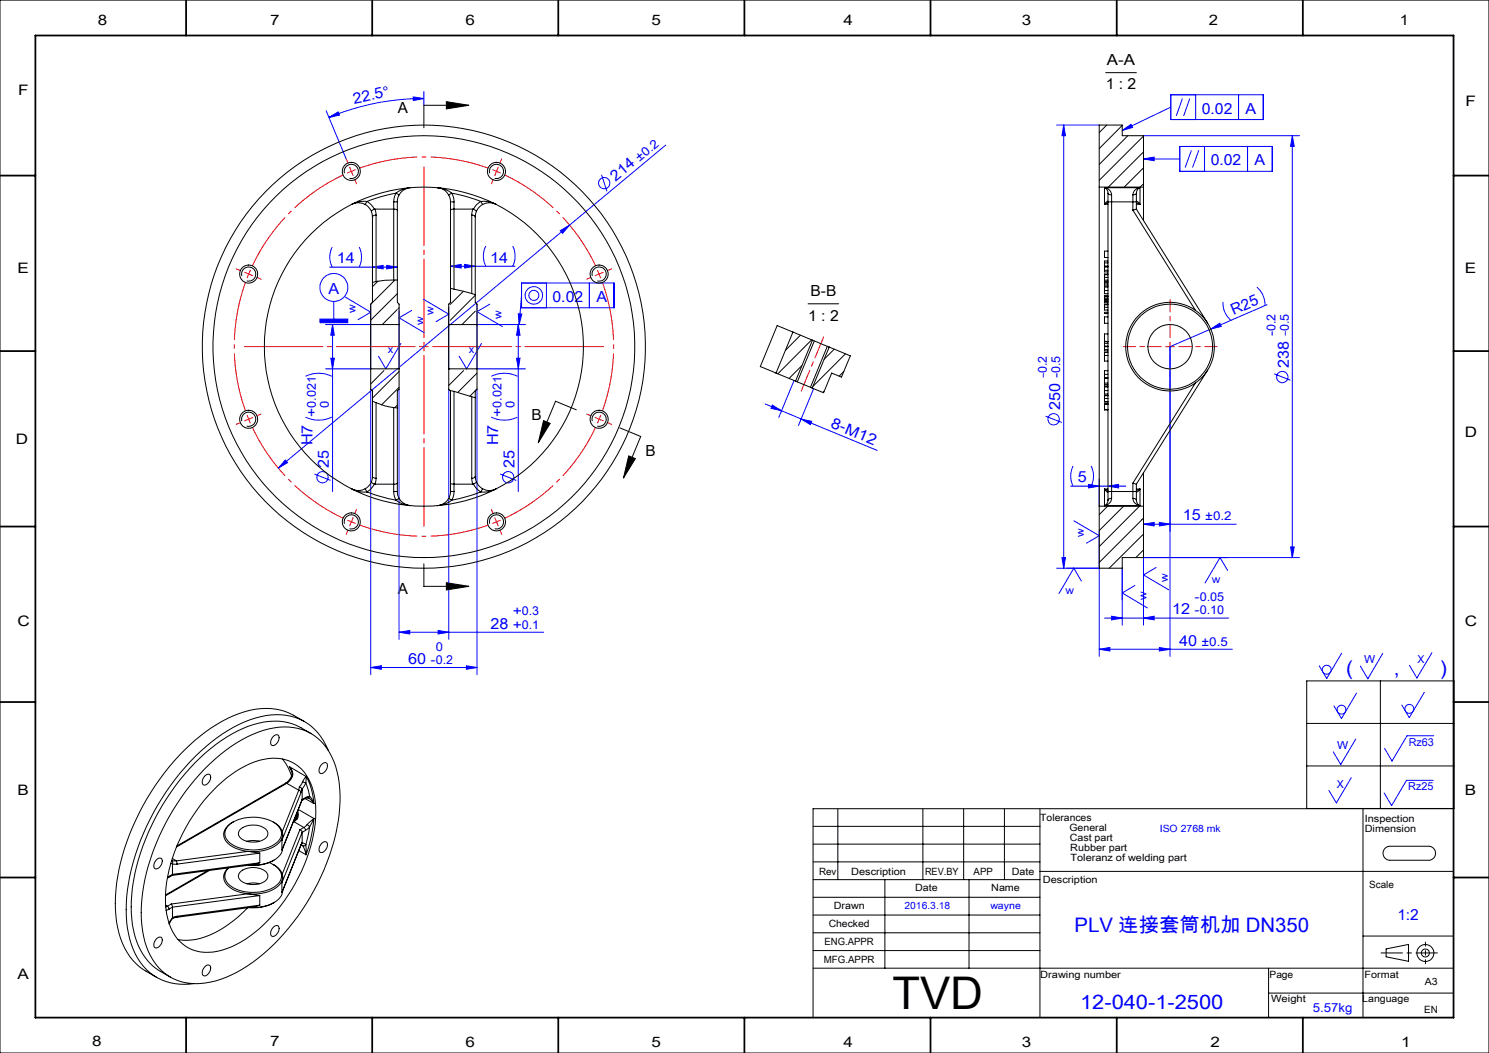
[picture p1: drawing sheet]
<svg xmlns="http://www.w3.org/2000/svg" width="420mm" height="297mm" viewBox="0 0 420 297" stroke-linecap="round" stroke-linejoin="round" font-family="sans-serif">
<g fill="none" stroke="#00f" stroke-width=".28">
<path d="M92 31.3l5.6 13.5M92.8 33.1l2.6-1.5 .3 .9zM116.6 27.3l3 .5-3 .6zM119.6 27.8a68.5 68.5 0 0 0-26.8 5.3M119.6 25.8v3.9M298 35.3h12.1M300 35.3l.5 3h-1zM300 35.3v125M316.5 36.8l2.5-1.7 .5 .8zM322.5 38.3h44M330.2 26.7h26.1v7h-26.1zM330.2 30.2l-13.7 6.6"/>
<path d="M333.5 27.8l-1.7 4.9M335.6 27.8l-1.7 4.9M337.3 26.7v7M349.4 26.7v7M364.5 38.3v119M364.5 38.3l.6 3h-1.1zM169.7 49.3l1.5 4.7M187.8 40.9l-27.1 22.6M322.5 44.8l3-.5v1zM322.5 44.8h10.3M332.8 41.3h26.1v7h-26.1zM336.1 42.4l-1.8 4.9"/>
<path d="M338.1 42.4l-1.7 4.9M339.8 41.3v7M351.9 41.3v7M93 75.3h19.1M93.7 69.7a6.4 6.4 0 0 0 0 5.6M101.3 69.7a6.4 6.4 0 0 1 0 5.6M105.1 75.3l3-.4v.9zM109.1 74.9l3 .4-3 .5zM127.1 75.1h18.2M127.1 75.1l3-.5v1zM131.1 74.6l3 .5-3 .5zM137 69.4a6.4 6.4 0 0 0 0 5.7"/>
<path d="M144.6 69.4a6.4 6.4 0 0 1 0 5.7M147.1 79.8h26.1v7h-26.1zM154.1 79.8v7M158 65l2.7-1.5-2 2.3zM160.7 63.5l-82.2 68.5M166.2 79.8v7M90.2 90h7.9v1h-7.9zM91.8 91.5h12.8M93.8 91.5l.5 3h-1zM93.8 91.5v47.1M94.2 85v5M97.4 83.8l7.2 4.2-3.6 2.2"/>
<path d="M104.6 86v18h-12.8M112.6 87.7v16.3M113.1 96.9l-4.3 7.1-2-3.5M116.1 87.6l-3.5 2 7.1 4.3M119.4 84.4l7.2 4.2-3.6 2.1M126.6 86.6v17.4M134.5 91.5h13.7M134.5 85.9v18.1h13.7M135.8 96.9l-4.2 7.1-2.1-3.5M138.1 85.8l-3.6 2.1 7.2 4.2M146.2 91.5l.5 3h-1zM146.2 91.5v47.1"/>
<path d="M146.2 88.5l1 .1-.8 2.9zM147.1 83.3l-.7 8.2M341.5 92.8l2.6-1.6 .4 .9zM345 85.2a6.3 6.3 0 0 0 2.2 5.2M354.5 81a6.6 6.6 0 0 1 2.3 5.2M357.4 85.9l-27.4 11.9v87.3M86.2 117.6a8.5 8.5 0 0 0 7.4 0M86.2 106.1a8.2 8.2 0 0 1 7.4 0M93.3 101h1l-.5 3zM104.6 109.8v80.5M112.6 109.8v70.5M126.6 109.8v70.5"/>
<path d="M134.5 109.8v80.5M138.6 117.6a8.5 8.5 0 0 0 7.4 0M138.6 106.1a8.2 8.2 0 0 1 7.4 0M145.7 101h1l-.5 3zM215.8 113.9l4.7 1.9M217.8 114.3l2.7 1.5-3-.6zM220.5 115.8l5.5 2.4M224 107.3l-4.3 10.4M226 118.2l3 .6-.4 1zM226 118.2l21.4 8.8M229.5 109.6l-4.3 10.4M294.9 117.4l4.6 1.8"/>
<path d="M359.4 105.4l4.6 1.8M80.5 129.7l.6 .8-2.6 1.5zM88.7 133.7l4.5 1.8M141.1 133.7l4.5 1.8M302 137.1h15.5M302.7 131.4a6.4 6.4 0 0 0 0 5.7M307 136.6l3.1 .5-3.1 .5zM307.8 131.4a6.4 6.4 0 0 1 0 5.7M310.1 135.1v7.7M312.5 137.1l3-.5v1zM299.5 157.3h1l-.5 3zM302.9 146.9l7.2 4.2-3.6 2.1"/>
<path d="M310.1 149.8v35.3M322.5 147.8l3-.4v.9zM322.5 147.8h26.2M327 147.4l3 .4-3 .5zM364 154.3h1.1l-.6 3zM366.5 157.3h-44v19M112.6 178.3l3-.5v1zM112.6 178.3h40.8M123.6 177.8l3 .5-3 .5zM298 160.3h12.1M305 163.9l-2.1-3.6-4.2 7.1M311.5 174.3h35.1"/>
<path d="M313.5 173.8l3 .5-3 .5zM316.5 160.3v16M320.1 165.1l-3.6 2.1 7.2 4.3M322.5 174.3l3-.5v1zM326.1 160.1l-3.6 2.1 7.2 4.2M346.3 160.9l-2.2-3.6-4.2 7.1M104.6 188.3l3-.5v1zM104.6 188.3h29.9M131.6 187.8l2.9 .5-2.9 .5zM310.1 183.1l3-.5v1zM310.1 183.1h37.5M327 182.6l3 .5-3 .5z"/>
<path d="M378.4 184.3l-4.2 7.1-2.1-3.6M382.6 195.5l-4.2 7.2-2.1-3.6M390 184.3l-4.2 7.1-2.1-3.5M401.7 195.3l-4.2 7.1-2.1-3.5M403.9 184.1l-4.2 7.1-2.1-3.5M381.1 219.4l-4.2 7.1-2.1-3.6M382.4 208.5l-4.2 7.1-2.1-3.5M404.4 207.5h-7.5l-4.3 7.2-2-3.6M404.3 220.1h-7.6l-4.2 7.1-2.1-3.5"/>
<circle cx="170.4" cy="51.6" r="1.6"/>
<circle cx="94.2" cy="81.1" r="3.9"/>
<circle cx="150.6" cy="83.3" r="1.41"/>
<circle cx="150.6" cy="83.3" r="2.47"/>
<circle cx="297.2" cy="118.3" r="1.59"/>
<circle cx="361.7" cy="106.3" r="1.6"/>
<circle cx="91" cy="134.6" r="1.6"/>
<circle cx="143.4" cy="134.6" r="1.6"/>
<circle cx="374.2" cy="188.9" r="1.26"/>
<circle cx="397.5" cy="199.9" r="1.26"/>
<circle cx="378.4" cy="200.2" r="1.25"/>
</g>
<g fill="none" stroke="#000" stroke-width=".28">
<path d="M0 0h420v297h-420zM125.9 28.7l6.4 1-6.4 1zM132.3 29.7h-12.7v6.4M311.9 20.5h8.6M97.2 48.9a1.99 1.99 0 0 1 1.7-2.5 1.99 1.99 0 0 1 2.2 2.1 1.99 1.99 0 0 1-2.5 1.8M138.1 48.9a1.99 1.99 0 0 1 1.8-2.5 1.99 1.99 0 0 1 2.1 2.1 1.99 1.99 0 0 1-2.5 1.8M68.2 77.8a2 2 0 0 1 1.8-2.5 2 2 0 0 1 2.1 2.2 2 2 0 0 1-2.5 1.7M167.1 77.8a1.99 1.99 0 0 1 1.7-2.5 1.99 1.99 0 0 1 2.2 2.2 1.99 1.99 0 0 1-2.5 1.7M227.9 85.7h8.7M229.7 96.2l-4.8 11.5M233.4 97.7l-4.8 11.6M68.2 118.8a2 2 0 0 1 1.8-2.5 2 2 0 0 1 2.1 2.1 2 2 0 0 1-2.5 1.8"/>
<path d="M153.3 118.6l1.9 .8-3.4 5.5zM162.6 115.6l-5.9-2.4-4.9 11.7M167.1 118.8a1.99 1.99 0 0 1 1.7-2.5 1.99 1.99 0 0 1 2.2 2.1 1.99 1.99 0 0 1-2.5 1.8M174.8 120.7l5.9 2.4-4.8 11.7M177.3 128.6l1.9 .8-3.3 5.4zM97.2 147.7a2 2 0 0 1 1.8-2.5 2 2 0 0 1 2.1 2.2 2 2 0 0 1-2.5 1.8M119.6 159v6.4h12.7M138.1 147.7a2 2 0 0 1 1.8-2.5 2 2 0 0 1 2.1 2.2 2 2 0 0 1-2.5 1.8M125.9 164.4l6.4 1-6.4 1zM368.6 192h41.5v36h-41.5zM389.4 192v36M368.6 204h41.5"/>
<path d="M368.6 216h41.5M229.3 233.1h64M229.3 238.1h64M236.3 228.1v20M260.3 228.1v20M271.8 228.1v20M283.3 228.1v20M293.3 228.1v58.9M384.5 228.1v58.9M390.8 239.1l1.1-.4h11a1.98 1.98 0 0 1 2 2 1.98 1.98 0 0 1-2 1.9h-10.8a1.98 1.98 0 0 1-1.9-1.3 1.98 1.98 0 0 1 .6-2.2zM410 228.1h-180.7v59M229.3 243.1h64"/>
<path d="M229.3 248.1h64M229.3 253.1h64M229.3 258.1h64M249.6 248.1v25M273.3 248.1v25M293.3 245.8h116.7M229.3 263.1h64M229.3 268.1h64M229.3 273.1h180.7M357.8 273.1v13.9M384.5 264h25.5M391 267.6l6.3-1.2v4.7l-6.3-1.2z"/>
<path d="M357.8 280.1h52.2"/>
<circle cx="402" cy="268.8" r="1.12"/>
<circle cx="402.1" cy="268.8" r="2.4"/>
</g>
<g fill="none" stroke="#f00" stroke-width=".28" stroke-dasharray="30.5 1.3 1.3 1.3" stroke-linecap="butt">
<path d="M99.1 48.3l-1.1 .5M99.1 48.3l1.2-.4M140.1 48.3l-1.2-.4M140.1 48.3l1.1 .5M70.2 77.3l-.5 1.1M70.2 77.3l.4-1.2M70.2 118.2l.4 1.2M70.2 118.2l-.5-1.1M169 118.2l.5-1.1M169 118.2l-.5 1.2M99.1 147.2l1.2 .5M99.1 147.2l-1.1-.5"/>
<path d="M140.1 147.2l1.1-.5M140.1 147.2l-1.2 .5"/>
</g>
<path d="M96.8 49.3a53.5 53.5 0 0 0-25.6 25.7M137.7 47.4a53.5 53.5 0 0 0-36.3 0M69.3 79.6a53.5 53.5 0 0 0 0 36.3M168 75a53.5 53.5 0 0 0-25.7-25.7M169.9 115.9a53.5 53.5 0 0 0 0-36.3M71.2 120.5a53.5 53.5 0 0 0 25.6 25.7M101.4 148.1a53.5 53.5 0 0 0 36.3 0M142.3 146.2a53.5 53.5 0 0 0 25.7-25.7" fill="none" stroke="#f00" stroke-width=".28" stroke-dasharray="30.5 1.3 1.3 1.3" stroke-dashoffset="13.9" stroke-linecap="butt"/>
<path d="M168.5 76.2l.5 1.1M169 77.3l.5 1.2M169 77.3l-1.1 .5M170.1 76.8l-1.1 .5M328.8 97.8h2.5M330 96.5v2.5" fill="none" stroke="#f00" stroke-width=".28"/>
<g fill="none" stroke="#f00" stroke-width=".28" stroke-dasharray="30.5 1.3 1.3 1.3">
<path d="M98.2 46l-.5-1.2M99.1 48.3l-.5-1.1M99.1 48.3l.5 1.2M100.1 50.6l.5 1.2M139.1 50.6l-.5 1.2M140.1 48.3l.4-1.1M140.1 48.3l-.5 1.2M141 46l.5-1.2M67.8 76.3l-1.2-.5M70.2 77.3l-1.2-.5M70.2 77.3l1.1 .5M72.5 78.2l1.2 .5"/>
<path d="M166.7 78.2l-1.2 .5M171.3 76.3l1.2-.5M119.6 97.8h-1.3M119.6 97.8v1.2M119.6 97.8h1.2M119.6 97.8v-1.3M67.8 119.2l-1.2 .5M70.2 118.2l-1.2 .5M70.2 118.2l1.1-.4M72.5 117.3l1.2-.5M166.7 117.3l-1.2-.5M169 118.2l1.2 .5"/>
<path d="M169 118.2l-1.1-.4M171.3 119.2l1.2 .5M98.2 149.5l-.5 1.2M99.1 147.2l-.5 1.1M99.1 147.2l.5-1.2M100.1 144.9l.5-1.2M139.1 144.9l-.5-1.2M140.1 147.2l.4 1.1M140.1 147.2l-.5-1.2M141 149.5l.5 1.2"/>
</g>
<path d="M117.1 97.8h-48.2M119.6 95.3v-48.2M122.1 97.8h48.2M119.6 100.3v48.1" fill="none" stroke="#f00" stroke-width=".28" stroke-dasharray="30.5 1.3 1.3 1.3" stroke-dashoffset="8.3"/>
<path d="M327.6 97.8h-10.8M330.1 95.3v-10.8M332.6 97.8h10.7M330.1 100.3v10.7" fill="none" stroke="#f00" stroke-width=".28" stroke-dasharray="30.5 1.3 1.3 1.3" stroke-dashoffset="27"/>
<path d="M232.3 95.1l-6.3 15.2" fill="none" stroke="#f00" stroke-width=".28" stroke-dasharray="30.5 1.3 1.3 1.3" stroke-dashoffset="24.1"/>
<path d="M389.6 268.8h15.9" fill="none" stroke="#000" stroke-width=".28" stroke-dasharray="30.5 1.3 1.3 1.3" stroke-dashoffset="24.4"/>
<path d="M402.1 265.7v6.1" fill="none" stroke="#000" stroke-width=".28" stroke-dasharray="30.5 1.3 1.3 1.3" stroke-dashoffset="29.3"/>
<g fill="none" stroke="#000" stroke-width=".5">
<path d="M10 10h400v277h-400zM52.5 0v10M105 0v10M157.5 0v10M210 0v10M262.5 0v10M315 0v10M367.5 0v10M0 49.5h10M410 49.5h10M0 99h10M410 99h10"/>
<path d="M0 148.5h10M410 148.5h10M0 198h10M410 198h10M0 247.5h10M410 247.5h10M52.5 287v10M105 287v10M157.5 287v10M210 287v10M262.5 287v10M315 287v10"/>
<path d="M367.5 287v10"/>
</g>
<path d="M146.2 88.5l1 .1-.8 2.9zM90.2 90h7.9v1h-7.9z" fill="#00f"/>
<g fill="#000">
<path d="M125.9 28.7l6.4 1-6.4 1zM125.9 164.4l6.4 1-6.4 1z"/>
<path d="M177.3 128.6l1.9 .8-3.3 5.4zM153.3 118.6l1.9 .8-3.4 5.5z"/>
</g>
<g fill="#00f">
<path d="M341.5 92.8l2.6-1.6 .4 .9z"/>
<path d="M316.5 36.8l2.5-1.7 .5 .8zM322.5 44.8l3-.5v1z"/>
<path d="M116.6 27.3l3 .5-3 .6zM92.8 33.1l2.6-1.5 .3 .9z"/>
<path d="M310.1 183.1l3-.5v1zM327 182.6l3 .5-3 .5z"/>
<path d="M322.5 147.8l3-.4v.9zM327 147.4l3 .4-3 .5zM313.5 173.8l3 .5-3 .5zM322.5 174.3l3-.5v1z"/>
<path d="M105.1 75.3l3-.4v.9zM109.1 74.9l3 .4-3 .5zM127.1 75.1l3-.5v1zM131.1 74.6l3 .5-3 .5z"/>
<path d="M307 136.6l3.1 .5-3.1 .5zM312.5 137.1l3-.5v1z"/>
<path d="M112.6 178.3l3-.5v1zM123.6 177.8l3 .5-3 .5z"/>
<path d="M104.6 188.3l3-.5v1zM131.6 187.8l2.9 .5-2.9 .5z"/>
<path d="M80.5 129.7l-2 2.3 2.6-1.5zM158 65l.7 .8 2-2.3z"/>
<path d="M364 154.3h1.1l-.6 3zM364.5 38.3l.6 3h-1.1z"/>
<path d="M300 35.3l.5 3h-1zM299.5 157.3h1l-.5 3z"/>
<path d="M93.8 91.5l.5 3h-1zM93.3 101h1l-.5 3zM146.2 91.5l.5 3h-1zM145.7 101h1l-.5 3z"/>
<path d="M217.8 114.3l2.7 1.5-3-.6zM226 118.2l3 .6-.4 1z"/>
</g>
<g fill="none" stroke="#000" stroke-width=".28">
<path d="M312.2 35.3l-2.1 2.1M316.5 35.4l-6.4 6.5M318.1 38.3l-8 8.1M322.5 38.4l-12.4 12.5M103 57.7l.8 .6 1 1.4M103.5 56.8a7.2 7.2 0 0 0-4.2 .8 4 4 0 0 1 3.7 .1M103.5 56.8l-.5 .9M103.5 56.8a4.9 4.9 0 0 1 2.1 2.2M104.8 59.7l.3 1.5M105.6 59l-.8 .7M105.8 59l.3 1.7M105.8 59h5.5l.8 .3"/>
<path d="M105.8 59h-.2M111.1 56.9h1M111.1 56.9v22.1M111.7 54.5l.9 .5M111.7 54.5a40.7 40.7 0 0 0-8.2 2.3M111.7 54.5l-.4 .8-.2 1.6M112.1 56.9v28.4l.5 .5v5.7M112.6 55l-.4 .9-.1 1M115 53.1l-1.6 .4-1.7 1M115.7 52.9l-1.8 .7-1.3 1.4M126.5 55l.6 1.9M127.1 56.9h1"/>
<path d="M127.1 56.9v28.4l-.5 .5v5.7M127.4 54.5a7.1 7.1 0 0 0-4-1.6 3.9 3.9 0 0 1 3.1 2.1M127.4 54.5l-.9 .5M127.4 54.5a41.9 41.9 0 0 1 8.2 2.3M127.4 54.5l.5 1.2 .2 1.2M128.1 56.9v24.7M133.3 59l-.2 1.7M133.3 59h-5.4l-.8 .3M133.3 59h.3M133.6 59l.8 .7M134.4 59.7l-.3 1.5M135.6 56.8l.5 .9"/>
<path d="M135.6 56.8a7.3 7.3 0 0 1 4.3 .8 4 4 0 0 0-3.8 .1M135.6 56.8a4.5 4.5 0 0 0-2 2.2M136.1 57.7a4 4 0 0 0-1.7 2M310.1 52.8v90M310.1 52.8v-17.5h6.4v3h6v14.5M310.1 52.8h12.4M311.5 52.9v4.7M311.5 52.9a2.19 2.19 0 0 1 2 2.1M311.5 52.9l.7 .6 .3 1M311.5 52.9h10.1M311.5 57.6h1M312.5 54.5l.5 .4 .5 .1"/>
<path d="M312.5 56.8a.95 .95 0 0 0-1 .8M312.5 54.5v2.4M312.5 56.9h1M312.5 57.2l-1 .4M312.5 56.9v81.7M313.5 55v1.9M313.5 56.9h6M313.5 56.9v81.7M319.5 55v1.9M319.5 56.9h1M319.5 59.3l17.7 28.2M319.5 56.9v2.4"/>
<path d="M320.5 54.5l-.4 .4-.6 .1M320.5 56.8l.6 .2 .5 .6M320.5 54.5v2.4M320.5 59l-1 .3M320.5 57.2l1.1 .4M320.5 59l20.1 32.2M320.5 56.9v2.1M320.5 57.6h1.1M321.6 52.9v4.7M321.6 52.9l-.5 .1a2.21 2.21 0 0 0-1.6 2M321.6 52.9l-.3 .1a1.7 1.7 0 0 0-.8 1.5M322.5 52.8v9.4"/>
<path d="M322.5 42.9l-9.9 9.9M322.5 47.3l-5.4 5.5M322.5 51.9l-.9 .9M105.1 61.2v24.1l-.5 .5M106.1 60.7l-.9 .2-.1 .3M106.1 60.7v18.7M106.1 79.4l-1 .3M106.6 79.3l-1.5 1.6M111.1 79l-2.6 .1-2.4 .3M111.1 79h1M111.4 79l-6.8 6.8M133.1 60.7a.83 .83 0 0 1 1 .5"/>
<path d="M133.1 60.7v22.1M134.1 61.2v24.1l.4 .5v5.7M311.5 78.2v.8h1M311.5 75.2v.1M311.5 75v.2M311.5 75.2h.1M311.5 75.3v1.4h1M311.5 76.2h1M311.5 75.3h1M311.5 75h1M311.5 74.2h1M311.5 79.7h1"/>
<path d="M311.5 78.2h1M311.5 75.2h1M312.5 77.5h-1v.7M312.5 77.3l-1 .1M312.5 70.8h-1v1.8h1M312.5 73.6h-1v1.4M312.5 79.4h-1v1.2h1M104.6 91.5v12.5M104.6 85.8v5.7M104.6 91.5h8M112 87.3l-4.2 4.2M112.1 82.8l-7.5 7.5"/>
<path d="M112.6 91.5v12.5M112.6 86.8l-.3 .3M126.6 91.5v12.5M126.6 91.5h7.9M127.1 81.3l1 .3M128.1 81.6l5 1.2M130.7 82.2l-3.7 3.7M133.1 82.8l1 .3M134.1 83.3l-7.1 7M134.1 87.8l-3.8 3.7M134.5 91.5v12.5M223.7 93.7l-4.5-1.9-4.7 11.6 4.4 1.8"/>
<path d="M223.7 93.7l-4.8 11.5M223.7 93.7l5.5 2.3M225.8 94.5l-4.2 4.3M229 95.8l-9.6 9.6M229.2 96l4.7 1.9M229.2 96l-4.8 11.5M233.9 97.9l6 2.5-2.6 6-2.7-1.2-2.3 5.6-3.2-1.3M233.9 97.9l-4.8 11.6M235.3 98.5l-2.9 2.8M238.5 99.8l-9.2 9.2M311.5 85v.3h1M311.5 84.3v.2h1"/>
<path d="M311.5 83.7v.6M311.5 86.7v.8h1M311.5 81.9v.9h1M311.5 97.7v.1M311.5 97.6v.1M311.5 97.7h.1M311.5 85.1v.1M311.5 97.8v1.2h1M311.5 85h1M311.5 96.8h1M311.5 98.6h1M311.5 97.8h1"/>
<path d="M311.5 97.6h1M311.5 80.1h1M311.5 81.9h1M311.5 84.3h1M311.5 83.7h1M311.5 86.7h1M311.5 97.7h1M312.5 84.8h-1v.2M312.5 81h-1v.9M312.5 86h-1v.7M312.5 85.8l-1 .1M312.5 83.3h-1v.4"/>
<path d="M312.5 88.1h-1v.3h1M312.5 89.4h-1v1.8h1M312.5 94.2h-1v2.1h1M312.5 96.4h-1v1.2M312.5 99.4h-1v.9M337.2 87.5a12.5 12.5 0 0 1 0 20.5M337.2 87.5a12.5 12.5 0 0 0-19.7 10.3 12.5 12.5 0 0 0 19.7 10.2M104.6 104v5.8l.5 .5v24.1M104.6 104h8M105.1 113.1l1 .5M106.1 113.6v21.3M106.1 113.6l2.4 .9 2.6 .5"/>
<path d="M108.3 104.5l-3.7 3.8M111.1 115v23.6M111.1 115h1M112.1 114.3l-.8 .7M112.6 104v5.8l-.5 .5v28.3M112.6 104.8l-7.5 7.5M112.6 109.3l-5 4.9M126.6 104v5.8l.5 .5M126.6 104h7.9M126.8 104l-.2 .2M126.9 110.1l.2 .1M127.1 110.2v28.4"/>
<path d="M127.1 110.2l1 .2M128.1 110.4v28.2M128.1 110.4l5 1.5M130.8 104.5l-4.2 4.2M133.1 111.9v23M133.1 111.9l1 .3M134.5 104v5.8l-.4 .5v24.1M134.5 105.2l-5.4 5.5M134.5 109.7l-2 2.1M218.9 105.2l5.5 2.3M224.4 107.5l4.7 2M226.2 103.1l-3.6 3.6"/>
<path d="M232.5 110.3l-.4 .4M238 104.8l-1.3 1.3M311.5 112.4v.9h1M311.5 105.6v.9h1M311.5 110.2v.9h1M311.5 100.3v1.5h1M311.5 115.5l1 .1M311.5 111.5h.1M311.5 108.1v.8h1M311.5 113.3l1 .1M311.5 112.4h1M311.5 105.6h1"/>
<path d="M311.5 110.2h1M311.5 108.1h1M311.5 108.5h1M311.5 100.3h1M311.5 115.5h1M311.5 114h1M311.5 111.5h1M311.5 113.9h1M312.5 111.6h-1v.8M312.5 104.6h-1v1M312.5 109.1h-1v1.1M312.5 106.7h-1v1.4"/>
<path d="M312.5 113.9h-1v1.6M337.2 108l-17.7 28.3M340.6 104.4l-20.1 32.2M103 137.9l.5 .8M103 137.9a4 4 0 0 1-3.7 0 6.9 6.9 0 0 0 4.2 .8M103.5 138.7l3 1.1 5.2 1.3M104.8 135.9l.8 .6M104.8 135.9l-1 1.4-.8 .6M105.1 134.4l.1 .3 .9 .2M105.1 134.4l-.3 1.5M105.6 136.5a5.3 5.3 0 0 1-2.1 2.2M105.6 136.5l.2 .1"/>
<path d="M106.1 134.9l-.3 1.7M111.1 138.6l.2 1.6 .4 .9M111.1 138.6h1M112.1 136.3l-.7 .3h-5.6M112.1 138.6l.1 1 .4 1M127.1 136.3l.6 .3h5.6M127.1 138.6h1M127.1 138.6l-.6 2M128.1 138.6l-.2 1.3-.5 1.2M133.1 134.9l.2 1.7M133.6 136.5a4.8 4.8 0 0 0 2 2.2M133.6 136.5l-.3 .1"/>
<path d="M134.1 134.4l-.3 .3-.7 .2M134.1 134.4l.3 1.5M134.4 135.9l-.8 .6M134.4 135.9a4 4 0 0 0 1.7 2M135.6 138.7l-3 1.1-5.2 1.3M136.1 137.9l-.5 .8M136.1 137.9a4 4 0 0 0 3.8 0 7 7 0 0 1-4.3 .8M311.5 137.9v4.7M311.5 137.9a.94 .94 0 0 0 1 .8M311.5 137.9l1 .4M311.5 137.9h1M312.5 138.6v2.5"/>
<path d="M312.5 138.6h1M313.5 138.6v2M313.5 138.6h6M319.5 138.6v2M319.5 138.6h1M319.5 136.3l1 .3M319.5 136.3v2.3M320.5 138.6v2.5M320.5 136.6v2M320.5 137.9h1.1M321.6 137.9v4.7M321.6 137.9l-.7 .8h-.4"/>
<path d="M321.6 137.9l-1.1 .4M322.5 133.4v9.4M112.6 140.6l1.3 1.4 1.8 .6a7.1 7.1 0 0 1-4-1.5M112.6 140.6l-.9 .5M126.5 140.6l.9 .5M126.5 140.6a4 4 0 0 1-3.1 2 7.1 7.1 0 0 0 4-1.5M310.1 142.8v17.5h6.4v-3h6v-14.5M310.1 142.8h12.4M311.5 142.6h10.1M312.4 142.8l-2.3 2.4M312.5 141.1a1.63 1.63 0 0 1-1 1.5M313.5 140.6a2.27 2.27 0 0 1-2 2"/>
<path d="M313.5 140.6h-.5l-.5 .5M316.9 142.8l-6.8 6.8M319.5 140.6a2.27 2.27 0 0 0 2.1 2M319.5 140.6l.8 .1 .2 .4M320.5 141.1a1.64 1.64 0 0 0 1.1 1.5M321.4 142.8l-11.3 11.4M322.1 146.6l-12 12M322.5 150.6l-9.6 9.7M322.5 155.1l-2.1 2.2M322.5 146.2l-.4 .4M57.7 216.8a38.1 38.1 0 0 1 19.6-11.5 14.5 14.5 0 0 1 16.9 9.5 36.5 36.5 0 0 1 0 22.5 64 64 0 0 1-24.4 35.1 25.6 25.6 0 0 1-16.2 5 14.3 14.3 0 0 1-12.3-10.4 39.6 39.6 0 0 1 1.2-24.8 66.9 66.9 0 0 1 15.2-25.4zM57.8 218.8a.87 .87 0 0 1 1.2-.4 .87 .87 0 0 1 .4 1.2 1.81 1.81 0 0 1-2.1 1.7l-.3-.5 .1-.8z"/>
<path d="M77.1 207.7a.87 .87 0 0 1 1.2-.4 .87 .87 0 0 1 .4 1.2 1.77 1.77 0 0 1-2.1 1.7l-.3-.5 .1-.9zM79.6 214.1l1.6 2.2 1 2.6M81.6 216.2v.1a2.56 2.56 0 0 1 .9 2.6M81.6 216.2l.8 1.6M81.6 216.2l.5 .8M81.6 216.2l4.7 2.8M82.1 216.9l.3 1-.1 .7M82.3 218.6l-.6 1.2-1.2 1.1M82.3 218.6l.2 .3M82.5 218.9a3.9 3.9 0 0 1-1.6 2M85.9 203.5a18.4 18.4 0 0 0-18.4-2.2 50.3 50.3 0 0 0-22.5 18.5 64.5 64.5 0 0 0-12.4 33.2 27.2 27.2 0 0 0 4 16.8 18.6 18.6 0 0 0 7.6 5.9M86.3 219a17.9 17.9 0 0 1 2.2 7.7"/>
<path d="M86.3 219l-.9 1.5M86.3 219v1.8M87.7 206.9a17 17 0 0 0-16.2-2.5 45.1 45.1 0 0 0-20.7 15.5 62.7 62.7 0 0 0-13.8 34.1 25.4 25.4 0 0 0 4.1 16.3 17.3 17.3 0 0 0 6.9 5.3M90.8 215.6a.87 .87 0 0 1 1.2-.5 .87 .87 0 0 1 .3 1.3 1.75 1.75 0 0 1-2.1 1.6l-.2-.5 .1-.8zM92.6 211.7a15.4 15.4 0 0 0-19-9.6 42.6 42.6 0 0 0-21.4 14.4 67 67 0 0 0-16.5 36.4 28.1 28.1 0 0 0 4 18.6 15 15 0 0 0 15 5.9M61.3 221.7a25.7 25.7 0 0 1 15.6-7.8 11.2 11.2 0 0 1 11.5 9.4 35.3 35.3 0 0 1-3.3 22.4 44.3 44.3 0 0 1-18.6 20.7 14.7 14.7 0 0 1-13.2 1.1 12.8 12.8 0 0 1-6.3-9.7 38.9 38.9 0 0 1 5.4-24.4 49.4 49.4 0 0 1 8.9-11.7zM64.6 232.8a11.5 11.5 0 0 1 13.8 .1 3.2 3.2 0 0 1-1 5.3 11.8 11.8 0 0 1-12.7-.6 3 3 0 0 1-.1-4.8zM65.8 231.8a3.7 3.7 0 0 0-2 5.6 9.2 9.2 0 0 0 6.2 2.7M67.7 234.1a5.7 5.7 0 0 1 7.7 .2 2.09 2.09 0 0 1-1.9 2.9 5.5 5.5 0 0 1-6.2-1.5 1.63 1.63 0 0 1 .4-1.6zM69.6 237.3l1.7-.2 1.9 .2M73 237.2l-.3 .2M77.1 231.8l.2 .2a4.8 4.8 0 0 1 2.3 2.6"/>
<path d="M79.5 237v2.7M79.6 234.6a3.7 3.7 0 0 1-2.3 4.2 12.4 12.4 0 0 1-7.3 1.3M79.7 239.5l-.2 .2M79.7 235.4l-.2 1.6M79.7 239.3a4.9 4.9 0 0 1-4 4l-2.7 .6-2.4 .1M80.5 220.9h.4M80.5 220.9l-30.6 17.7M80.9 220.9l3.4 2M80.9 220.9l-31.1 18M82.8 231.7l.1 .1M82.9 231.8l2.8 1.6M82.9 231.8h-.2"/>
<path d="M83.5 230.9l-.6 .6M83.5 230.9l.3 .1M83.7 229.3l-.2 1.6M83.8 231l-.9 .8M83.9 228.9v1.2l-.4 .8M84 228.7l.2 1-.4 1.3M84.1 228.3l4.4 2.6M84.3 222.9l.4 .2 .2 .4M84.3 222.9l-4.7 11.7M84.3 239.9l2 1.2M84.4 222l-.1 .9M84.4 222l.8 .5"/>
<path d="M84.6 234l.5 .3 .1 .5M84.6 234l-5 12.5M84.9 238.2l-5.4 13.5M84.9 223.5l-5.4 13.5M85.1 238.2l.3 .3M85.2 237.8l-.3 .6v-.2M85.2 237.8h.5l.6 .5M85.2 222.5v.1M85.2 222.6l-.3 .9M85.2 225.5v.2M85.2 237.6l-.3 .6M85.2 225.5l-5.7 14.2"/>
<path d="M85.2 222.6v2.9M85.2 234.8v2.8M85.2 234.8l-5.7 14.2M85.2 237.6v.2M85.4 220.5l-1 1.5M85.4 220.5l.9 .3M85.4 238.5l.9 2.6M85.7 233.4l.5 .8M85.7 233.4l-1.1 .6M86 225.2l-.8 .6M86.1 225.2l2.4 1.5M86.2 225l-.2 .2"/>
<path d="M86.2 225l-1 .5M86.2 234.2l-1 .6M86.3 220.8l1 3.8M86.3 220.8l-1.1 1.7M86.3 238.3v2.8M86.3 238.3l-.5 .3-.4-.1M86.6 232.6l-.9 .8M86.6 232.6l.7 .6M86.8 225l-.8 .2M86.8 225l.8 .5 .9 1.2M87.3 224.6l.7 .8 .5 1.3M87.3 224.6l-1.1 .4"/>
<path d="M87.3 233.2l-1 5.1M87.3 233.2l-1.1 1M87.3 224.6l-.5 .4M88.5 230.9a40.5 40.5 0 0 1-2.2 10.2M88.5 230.9l-1.2 2.3M88.5 230.9l-1.9 1.7M90.8 237.8a.88 .88 0 0 1 1.2-.4 .88 .88 0 0 1 .3 1.3 1.75 1.75 0 0 1-2.1 1.6l-.2-.5 .1-.8zM44.2 242.5a.87 .87 0 0 1 1.1-.5 .87 .87 0 0 1 .4 1.2 1.77 1.77 0 0 1-2.1 1.8l-.2-.6 .1-.8zM46.7 255.3l.5 .3M47.2 255.6l.5 .8M47.2 255.6l-.4 .2M47.6 247.5l-.4 .2"/>
<path d="M47.7 247.2l-.5 .3M47.7 247.2l-.1 .3M47.7 256.4l-.9 .3M48.2 243.6h.5M48.3 255l.3 .9M48.3 255l-1.1 .6M48.4 242.7h.1M48.5 242.7l1.3 .1M48.5 242.7l.2 .9M48.5 246.9l-.9 .6M48.6 242.1l1.2 .7M48.6 243.7h1.3"/>
<path d="M48.6 246.6l-.1 .3M48.6 243.7v2.9M48.6 255.9v2.9M48.6 246.6l-.9 .6M48.6 255.9l-.9 .5M48.6 258.8l.1 .1M48.7 258.9l-.9 1.7M48.7 258.9l-1 1.5M48.7 243.6l-.1 .1M49.8 242.8l.1 .9M49.9 258.7l-1.2 .3M49.9 258.4l-1.3 .4"/>
<path d="M49.9 258.4v.3M58.6 245.6l-11.9 6.8M59.1 245.5l-12.4 7.2M64.3 244.8a3.2 3.2 0 0 0 .6 5.5l2.2 1.2 2.9 .6M67.7 246.1a5.6 5.6 0 0 1 7.7 .2 2.07 2.07 0 0 1-1.9 2.9 5.5 5.5 0 0 1-6.2-1.6 1.55 1.55 0 0 1 .4-1.5zM69.6 249.3l1.7-.3 1.9 .3M69.8 256a28.6 28.6 0 0 1-15.6 9.1l-2.4 .1-1.6-.2M70 240.1l3.3 .5M70 252.1l3.3 .5M70 240.1l-20.2 2.7M70 252.1l-21.7 2.9M71.2 243.9l-22.7 3"/>
<path d="M73.3 243.3l-2.1 .6M73.3 255.3l-2 .6-21.4 2.8M73.3 240.6v2.7M73.3 252.6v2.7M73.3 243.3l-24.7 3.3M73.3 240.6l-23.4 3.1M73.3 252.6l-24.7 3.3M73.3 255.3l-23.4 3.1M75.9 243.3a4.6 4.6 0 0 1 3.5 4.3 6 6 0 0 1-5.2 3.8 10.8 10.8 0 0 1-10-2.3 2.99 2.99 0 0 1 .3-4.3M77.1 243.8l1.5 1.1 1 1.6M77.3 242.6a11.8 11.8 0 0 1-7.1 1.4M77.3 254.6a11.8 11.8 0 0 1-7.1 1.4"/>
<path d="M79.5 249v2.7M79.6 246.5a3.7 3.7 0 0 1-2.3 4.3 12.4 12.4 0 0 1-7.3 1.3M79.7 251.5l-.2 .2M79.7 251.3a4.6 4.6 0 0 1-3.1 3.6l-2.7 .9-3.3 .2M79.7 247.4l-.2 1.6M44.2 264.8a.87 .87 0 0 1 1.2-.5 .87 .87 0 0 1 .3 1.2 1.77 1.77 0 0 1-2.1 1.8l-.2-.6 .1-.8zM47.8 260.6h-.1M57.8 272.6a.88 .88 0 0 1 1.2-.4 .88 .88 0 0 1 .4 1.2 1.75 1.75 0 0 1-2.1 1.7l-.3-.5 .1-.8zM77.1 261.5a.87 .87 0 0 1 1.2-.4 .87 .87 0 0 1 .4 1.2 1.72 1.72 0 0 1-2.1 1.7l-.3-.5 .1-.9z"/>
<circle cx="99.1" cy="48.3" r="2.55"/>
<circle cx="140" cy="48.3" r="2.56"/>
<circle cx="70.1" cy="77.3" r="2.55"/>
<circle cx="169" cy="77.3" r="2.55"/>
<circle cx="119.6" cy="97.8" r="62.5"/>
<circle cx="119.6" cy="97.8" r="45"/>
<circle cx="119.6" cy="97.8" r="59.5"/>
<circle cx="330" cy="97.8" r="6.3"/>
<circle cx="330" cy="97.8" r="12"/>
<circle cx="70.1" cy="118.3" r="2.55"/>
<circle cx="169" cy="118.3" r="2.55"/>
<circle cx="99.1" cy="147.2" r="2.54"/>
<circle cx="140" cy="147.2" r="2.55"/>
</g>
<text font-size="12.7" x="251.7" y="284.5">TVD</text>
<g font-size="5.6" fill="#00f">
<text x="379.7" y="190.3">(</text>
<text x="393.2" y="190.3">,</text>
<text x="406.3" y="190.3">)</text>
<text x="303.1" y="262.9">PLV 连接套筒机加 DN350</text>
<text x="304.7" y="284.7">12-040-1-2500</text>
</g>
<g font-size="4.3">
<text x="312.2" y="18.3">A-A</text>
<text x="311.9" y="25.2">1 : 2</text>
<text x="112.2" y="32">A</text>
<text x="228.6" y="83.5">B-B</text>
<text x="228" y="90.4">1 : 2</text>
<text x="149.9" y="118.4">B</text>
<text x="182.1" y="128.7">B</text>
<text x="112.2" y="167.7">A</text>
</g>
<g font-size="4.3" fill="#00f">
<text x="99.9" y="29.3" transform="rotate(-12 99.9 29.3)">22.5°</text>
<text x="339" y="32">0.02</text>
<text x="351.4" y="32">A</text>
<text x="341.5" y="46.6">0.02</text>
<text x="353.9" y="46.6">A</text>
<text x="173.6" y="51.3" transform="rotate(-40 173.6 51.3)">214</text>
<text x="95" y="74.3">14</text>
<text x="138.3" y="74">14</text>
<text x="92.7" y="82.9">A</text>
<text x="155.9" y="85.1">0.02</text>
<text x="168.2" y="85.1">A</text>
<text x="348" y="88.9" transform="rotate(-23 348 88.9)">R25</text>
<text x="363.5" y="103.7" transform="rotate(-90 363.5 103.7)">238</text>
<text x="299" y="115.6" transform="rotate(-90 299 115.6)">250</text>
<text x="88.2" y="125.6" transform="rotate(-90 88.2 125.6)">H7</text>
<text x="140.6" y="125.6" transform="rotate(-90 140.6 125.6)">H7</text>
<text x="234.1" y="120.4" transform="rotate(23 234.1 120.4)">8-M12</text>
<text x="92.8" y="132" transform="rotate(-90 92.8 132)">25</text>
<text x="145.2" y="132" transform="rotate(-90 145.2 132)">25</text>
<text x="304" y="136.1">5</text>
<text x="333.6" y="146.8">15</text>
<text x="330.6" y="173.3">12</text>
<text x="138.3" y="177.3">28</text>
<text x="332.6" y="182.1">40</text>
<text x="115.1" y="187.2">60</text>
<text x="394.1" y="259.4">1:2</text>
</g>
<g font-size="4.1">
<text x="27.6" y="7">8</text>
<text x="76.2" y="7">7</text>
<text x="131.3" y="7">6</text>
<text x="183.8" y="7">5</text>
<text x="237.9" y="7">4</text>
<text x="288.3" y="7">3</text>
<text x="340.9" y="7">2</text>
<text x="394.8" y="7">1</text>
<text x="5.1" y="26.7">F</text>
<text x="413.4" y="30">F</text>
<text x="4.9" y="77">E</text>
<text x="413.2" y="77">E</text>
<text x="4.4" y="125.3">D</text>
<text x="413.2" y="123.3">D</text>
<text x="4.9" y="176.5">C</text>
<text x="413.2" y="176.5">C</text>
<text x="4.9" y="224.3">B</text>
<text x="413.2" y="224.3">B</text>
<text x="4.9" y="276.1">A</text>
<text x="26" y="295.1">8</text>
<text x="76.2" y="295.1">7</text>
<text x="131.3" y="295.3">6</text>
<text x="183.8" y="295.3">5</text>
<text x="237.9" y="295.3">4</text>
<text x="288.3" y="295.3">3</text>
<text x="341.5" y="295.3">2</text>
<text x="395.2" y="295.3">1</text>
</g>
<text font-size="3.5" fill="#00f" x="370.3" y="285.3">5.57kg</text>
<g font-size="3.4" fill="#00f">
<text x="180.4" y="45.6" transform="rotate(-40 180.4 45.6)">±0.2</text>
<text x="359.8" y="94.8" transform="rotate(-90 359.8 94.8)">-0.2</text>
<text x="363.5" y="94.8" transform="rotate(-90 363.5 94.8)">-0.5</text>
<text x="295.3" y="106.8" transform="rotate(-90 295.3 106.8)">-0.2</text>
<text x="299" y="106.8" transform="rotate(-90 299 106.8)">-0.5</text>
<text x="89.1" y="117.6" transform="rotate(-90 89.1 117.6)">+0.021</text>
<text x="92.8" y="115.1" transform="rotate(-90 92.8 115.1)">0</text>
<text x="141.5" y="117.6" transform="rotate(-90 141.5 117.6)">+0.021</text>
<text x="145.2" y="115.1" transform="rotate(-90 145.2 115.1)">0</text>
<text x="340" y="146.8">±0.2</text>
<text x="144.7" y="173.6">+0.3</text>
<text x="336.9" y="169.6">-0.05</text>
<text x="336.9" y="173.3">-0.10</text>
<text x="144.7" y="177.3">+0.1</text>
<text x="122.9" y="183.5">0</text>
<text x="338.9" y="182.1">±0.5</text>
<text x="121.4" y="187.2">-0.2</text>
</g>
<g font-size="3.1" fill="#00f">
<text x="100.3" y="88.4" transform="rotate(-90 100.3 88.4)">w</text>
<text x="122.3" y="88.9" transform="rotate(-90 122.3 88.9)">w</text>
<text x="141.4" y="90" transform="rotate(-90 141.4 90)">w</text>
<text x="119.4" y="91.7" transform="rotate(-90 119.4 91.7)">w</text>
<text x="109.4" y="99.7">x</text>
<text x="132.2" y="99.7">x</text>
<text x="305.8" y="151.4" transform="rotate(-90 305.8 151.4)">w</text>
<text x="300.6" y="167.5">w</text>
<text x="329.4" y="164.3" transform="rotate(-90 329.4 164.3)">w</text>
<text x="341.8" y="164.5">w</text>
<text x="323.4" y="169.3" transform="rotate(-90 323.4 169.3)">w</text>
<text x="384.8" y="187.1">W</text>
<text x="399.9" y="186.9">X</text>
<text x="377.2" y="211.3">W</text>
<text x="397.4" y="210.4">Rz63</text>
<text x="377.1" y="222.2">X</text>
<text x="397.2" y="222.9">Rz25</text>
</g>
<g font-size="2.8">
<text x="293.4" y="231.6">Tolerances</text>
<text x="385" y="231.9">Inspection</text>
<text x="301.7" y="234.4">General</text>
<text x="301.8" y="237.2">Cast part</text>
<text x="385" y="234.7">Dimension</text>
<text x="301.9" y="240">Rubber part</text>
<text x="302" y="242.9">Toleranz of welding part</text>
<text x="231" y="246.9">Rev</text>
<text x="240.1" y="246.9">Description</text>
<text x="258.1" y="251.3">Date</text>
<text x="260.9" y="246.9">REV.BY</text>
<text x="274.6" y="246.9">APP</text>
<text x="279.6" y="251.3">Name</text>
<text x="285.4" y="246.9">Date</text>
<text x="294.2" y="249.2">Description</text>
<text x="386.2" y="250.4">Scale</text>
<text x="235.2" y="256.3">Drawn</text>
<text x="233.7" y="261.4">Checked</text>
<text x="232.6" y="266.7">ENG.APPR</text>
<text x="232.4" y="271.6">MFG.APPR</text>
<text x="293.4" y="276">Drawing number</text>
<text x="358.1" y="275.8">Page</text>
<text x="384.9" y="275.8">Format</text>
<text x="401.9" y="277.7">A3</text>
<text x="358.5" y="282.7">Weight</text>
<text x="384.3" y="282.7">Language</text>
<text x="401.7" y="285.7">EN</text>
</g>
<g font-size="2.8" fill="#00f">
<text x="327.1" y="234.8">ISO 2768 mk</text>
<text x="255.1" y="256.5">2016.3.18</text>
<text x="279.3" y="256.3">wayne</text>
</g>
</svg>
